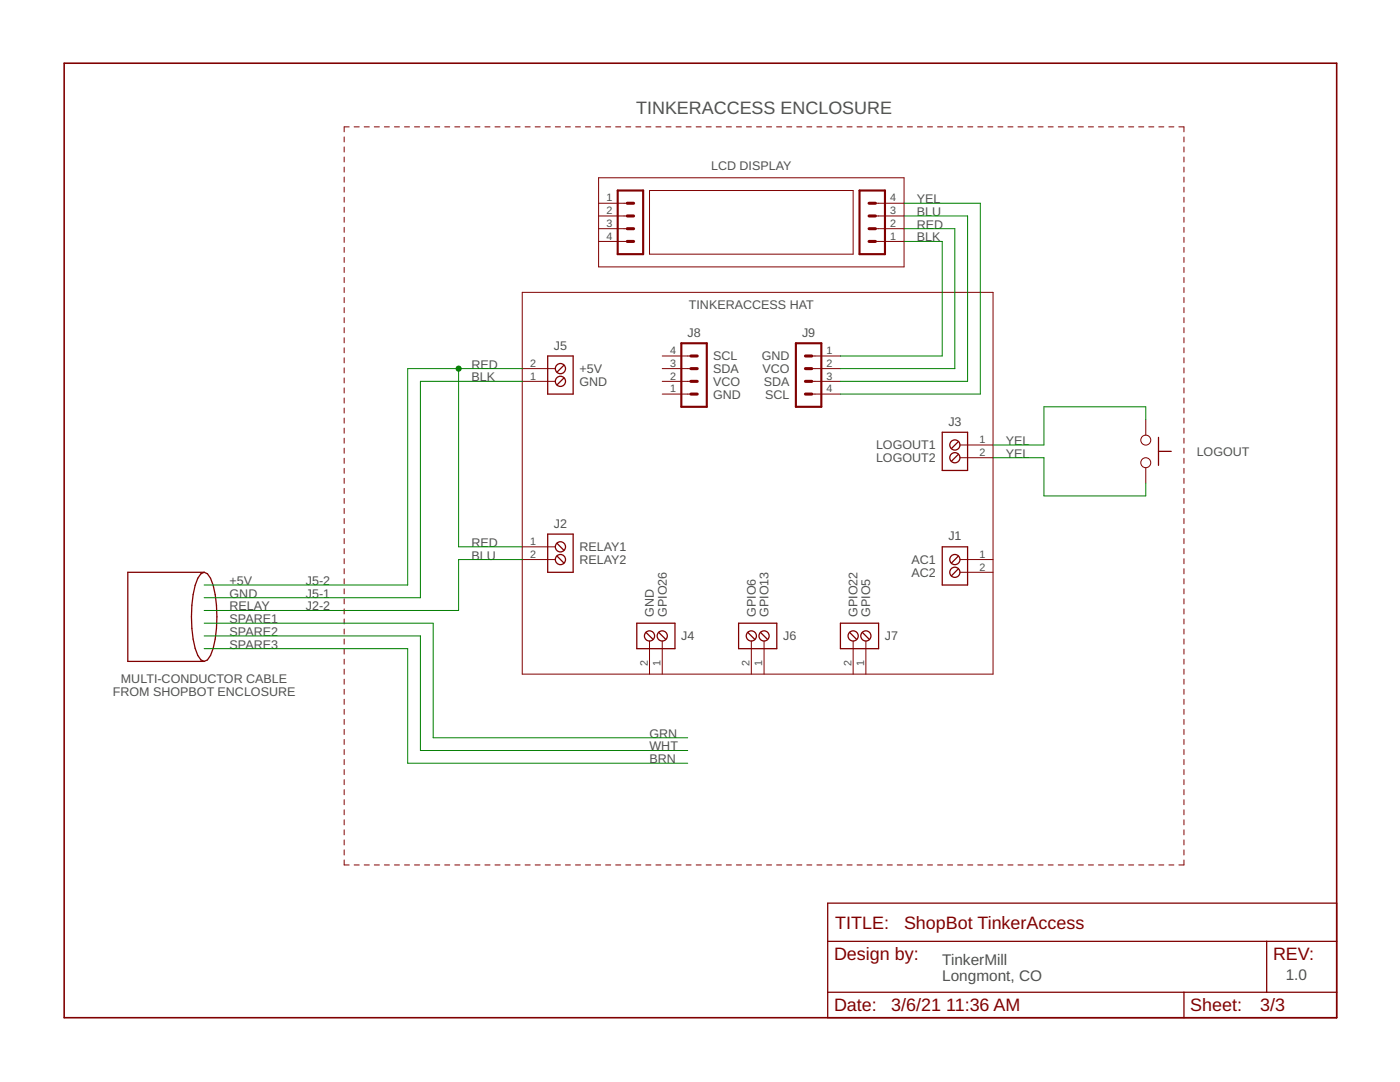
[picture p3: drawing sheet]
<svg xmlns="http://www.w3.org/2000/svg" width="279mm" height="216mm" viewBox="0 0 279 216" stroke-linecap="round" stroke-linejoin="round" font-family="sans-serif">
<g fill="none" stroke="#800000" stroke-width=".2">
<path d="M68.7 27.3v1M68.7 29.3v1M68.7 31.3v1M68.7 33.3v1M68.7 35.3v1M68.7 37.3v1M68.7 39.3v1M69.7 25.3h-1v1M70.7 25.3h1M72.7 25.3h1M74.7 25.3h1M76.7 25.3h1"/>
<path d="M78.7 25.3h1M80.7 25.3h1M82.7 25.3h1M84.7 25.3h1M86.7 25.3h1.1M88.8 25.3h.9M90.8 25.3h1M92.8 25.3h1M94.8 25.3h1M96.8 25.3h1M98.8 25.3h1M100.8 25.3h1"/>
<path d="M102.8 25.3h1M104.8 25.3h1M106.8 25.3h1M108.8 25.3h1M110.8 25.3h1M112.8 25.3h1M114.9 25.3h.9M116.8 25.3h1.1M118.9 25.3h1M119.5 35.5h60.9v17.8h-60.9zM120.9 25.3h1M122.9 25.3h1"/>
<path d="M124.9 25.3h1M126.9 25.3h1M128.9 25.3h1M129.6 38h40.7v12.7h-40.7zM130.9 25.3h1M132.9 25.3h1M134.9 25.3h1M136.9 25.3h1M138.9 25.3h1M140.9 25.3h1M142.9 25.3h1.1M144.9 25.3h1.1"/>
<path d="M147 25.3h1M149 25.3h1M151 25.3h1M153 25.3h1M155 25.3h1M157 25.3h1M159 25.3h1M161 25.3h1M163 25.3h1M165 25.3h1M167 25.3h1M169 25.3h1.1"/>
<path d="M171 25.3h1.1M173.1 25.3h1M175.1 25.3h1M177.1 25.3h1M179.1 25.3h1M181.1 25.3h1M183.1 25.3h1M185.1 25.3h1M187.1 25.3h1M189.1 25.3h1M191.1 25.3h1M193.1 25.3h1"/>
<path d="M195.1 25.3h1M197.1 25.3h1M199.2 25.3h1M201.1 25.3h1.1M203.2 25.3h1M205.2 25.3h1M207.2 25.3h1M209.2 25.3h1M211.2 25.3h1M213.2 25.3h1M215.2 25.3h1M217.2 25.3h1"/>
<path d="M219.2 25.3h1M221.2 25.3h1M223.2 25.3h1M225.2 25.3h1.1M227.2 25.3h1.1M229.3 25.3h1M231.3 25.3h1M233.3 25.3h1M235.3 25.3h1v1M236.3 27.3v1M236.3 29.3v1M236.3 31.3v1"/>
<path d="M236.3 33.3v1M236.3 35.3v1M236.3 37.3v1M236.3 39.3v1M68.7 41.3v1.1M68.7 43.3v1M68.7 45.4v1M68.7 47.3v1.1M68.7 49.4v1M68.7 51.4v1M68.7 53.4v1M68.7 55.4v1"/>
<path d="M68.7 57.4v1M68.7 59.4v1M104.2 58.3h94v76.2h-94zM119.5 43.1h5.7M119.5 40.6h5.7M119.5 45.6h5.7M119.5 48.2h5.7M174.7 43.1h5.7M174.7 40.6h5.7M174.7 45.6h5.7M174.7 48.2h5.7M236.3 41.3v1.1"/>
<path d="M236.3 43.3v1M236.3 45.4v1M236.3 47.3v1.1M236.3 49.4v1M236.3 51.4v1M236.3 53.4v1M236.3 55.4v1M236.3 57.4v1M236.3 59.4v1M68.7 61.4v1M68.7 63.4v1M68.7 65.4v1"/>
<path d="M68.7 67.4v1M68.7 69.4v1M68.7 71.4v1M68.7 73.4v1M68.7 75.4v1M68.7 77.4v1M68.7 79.4v1M104.2 76.1h6.6M104.2 73.6h6.6M132.2 76.1h5.7M132.2 73.6h5.7M132.2 78.6h5.7"/>
<path d="M132.2 71h5.7M162 76.1h5.7M162 73.6h5.7M162 78.6h5.7M162 71h5.7M236.3 61.4v1M236.3 63.4v1M236.3 65.4v1M236.3 67.4v1M236.3 69.4v1M236.3 71.4v1M236.3 73.4v1"/>
<path d="M236.3 75.4v1M236.3 77.4v1M236.3 79.4v1M68.7 81.4v1M68.7 83.4v1M68.7 85.4v1M68.7 87.4v1M68.7 89.4v1M68.7 91.4v1.1M68.7 93.5v.9M68.7 95.4v1.1M68.7 97.5v1"/>
<path d="M68.7 99.5v1M191.6 88.8h6.6M191.6 91.3h6.6M228.7 83.7v3.1M228.7 93.3v3.1M236.3 81.4v1M236.3 83.4v1M236.3 85.4v1M236.3 87.4v1M236.3 89.4v1M236.3 91.4v1.1M236.3 93.5v.9"/>
<path d="M236.3 95.4v1.1M236.3 97.5v1M236.3 99.5v1M68.7 101.5v1M68.7 103.5v1M68.7 105.5v1M68.7 107.5v1M68.7 109.5v1M68.7 111.5v1M68.7 113.5v1M68.7 115.5v1M68.7 117.5v1"/>
<path d="M68.7 119.5v1M104.2 111.7h6.6M104.2 109.1h6.6M191.6 111.7h6.6M191.6 114.2h6.6M236.3 101.5v1M236.3 103.5v1M236.3 105.5v1M236.3 107.5v1M236.3 109.5v1M236.3 111.5v1M236.3 113.5v1"/>
<path d="M236.3 115.5v1M236.3 117.5v1M236.3 119.5v1M68.7 121.5v1M68.7 123.5v1M68.7 125.5v1M68.7 127.5v1M68.7 129.5v1M68.7 131.5v1M68.7 133.5v1M68.7 135.5v1M68.7 137.5v1"/>
<path d="M68.7 139.5v1M129.6 127.9v6.6M132.2 127.9v6.6M149.9 127.9v6.6M152.5 127.9v6.6M170.3 127.9v6.6M172.8 127.9v6.6M236.3 121.5v1M236.3 123.5v1M236.3 125.5v1M236.3 127.5v1M236.3 129.5v1"/>
<path d="M236.3 131.5v1M236.3 133.5v1M236.3 135.5v1M236.3 137.5v1M236.3 139.5v1M68.7 141.5v1M68.7 143.6v.9M68.7 145.5v1.1M68.7 147.6v.9M68.7 149.6v1M68.7 151.6v1M68.7 153.6v1"/>
<path d="M68.7 155.6v1M68.7 157.6v1M68.7 159.6v1M236.3 141.5v1M236.3 143.6v.9M236.3 145.5v1.1M236.3 147.6v.9M236.3 149.6v1M236.3 151.6v1M236.3 153.6v1M236.3 155.6v1M236.3 157.6v1"/>
<path d="M236.3 159.6v1M68.7 161.6v1M68.7 163.6v1M68.7 165.6v1M68.7 167.6v1M68.7 169.6v1M68.7 171.6v1h1M70.7 172.6h1M72.7 172.6h1M74.7 172.6h1M76.7 172.6h1M78.7 172.6h1"/>
<path d="M80.7 172.6h1M82.7 172.6h1M84.7 172.6h1M86.7 172.6h1.1M88.8 172.6h.9M90.8 172.6h1M92.8 172.6h1M94.8 172.6h1M96.8 172.6h1M98.8 172.6h1M100.8 172.6h1M102.8 172.6h1"/>
<path d="M104.8 172.6h1M106.8 172.6h1M108.8 172.6h1M110.8 172.6h1M112.8 172.6h1M114.9 172.6h.9M116.8 172.6h1.1M118.9 172.6h1M120.9 172.6h1M122.9 172.6h1M124.9 172.6h1M126.9 172.6h1"/>
<path d="M128.9 172.6h1M130.9 172.6h1M132.9 172.6h1M134.9 172.6h1M136.9 172.6h1M138.9 172.6h1M140.9 172.6h1M142.9 172.6h1.1M144.9 172.6h1.1M147 172.6h1M149 172.6h1M151 172.6h1"/>
<path d="M153 172.6h1M155 172.6h1M157 172.6h1M159 172.6h1M161 172.6h1M163 172.6h1M165 172.6h1M167 172.6h1M169 172.6h1.1M171 172.6h1.1M173.1 172.6h1M175.1 172.6h1"/>
<path d="M177.1 172.6h1M179.1 172.6h1M181.1 172.6h1M183.1 172.6h1M185.1 172.6h1M187.1 172.6h1M189.1 172.6h1M191.1 172.6h1M193.1 172.6h1M195.1 172.6h1M197.1 172.6h1M199.2 172.6h1"/>
<path d="M201.1 172.6h1.1M203.2 172.6h1M205.2 172.6h1M207.2 172.6h1M209.2 172.6h1M211.2 172.6h1M213.2 172.6h1M215.2 172.6h1M217.2 172.6h1M219.2 172.6h1M221.2 172.6h1M223.2 172.6h1"/>
<path d="M225.2 172.6h1.1M227.2 172.6h1.1M229.3 172.6h1M231.3 172.6h1M233.3 172.6h1M236.3 171.6v1h-1M236.3 161.6v1M236.3 163.6v1M236.3 165.6v1M236.3 167.6v1M236.3 169.6v1"/>
<circle cx="228.7" cy="92.3" r=".99"/>
<circle cx="228.7" cy="87.8" r=".99"/>
</g>
<g fill="none" stroke="#800000" stroke-width=".25">
<path d="M109.3 71h5.1v7.6h-5.1zM112.6 72.9l-1.5 1.4M112.6 75.4l-1.5 1.4M188 86.3h5.1v7.6h-5.1zM191.3 90.6l-1.4 1.5M191.3 88.1l-1.4 1.4M231.2 87.3v5.6M231.2 90.1h2.5M40.7 114.2l.7 .3a11.2 11.2 0 0 1 1.8 6.3 23.5 23.5 0 0 1-1.2 10l-.6 .9-.7 .3M40.7 114.2l-.6 .3a11.2 11.2 0 0 0-1.8 6.3 23.5 23.5 0 0 0 1.2 10l.6 .9 .6 .3M40.7 114.2h-15.2v17.8h15.2M109.3 106.6h5.1v7.6h-5.1z"/>
<path d="M111.1 110.9l1.5 1.5M111.1 108.4l1.5 1.4M188 109.1h5.1v7.6h-5.1zM191.3 113.5l-1.4 1.4M191.3 110.9l-1.4 1.5M127.1 124.4h7.6v5h-7.6zM128.9 126.2l1.4 1.4M131.4 126.2l1.5 1.4M147.4 124.4h7.6v5h-7.6zM149.2 126.2l1.4 1.4M151.8 126.2l1.4 1.4M167.7 124.4h7.6v5h-7.6z"/>
<path d="M169.5 126.2l1.5 1.4M172.1 126.2l1.4 1.4M165.2 180.2h101.6v22.9h-101.6zM165.2 187.8h101.6M165.2 198h101.6M236.3 198v5.1M252.8 187.8v10.2"/>
<circle cx="111.8" cy="73.6" r="1.02"/>
<circle cx="111.8" cy="76.1" r="1.02"/>
<circle cx="190.6" cy="91.3" r="1.02"/>
<circle cx="190.6" cy="88.8" r="1.02"/>
<circle cx="111.8" cy="111.7" r="1.02"/>
<circle cx="111.8" cy="109.1" r="1.02"/>
<circle cx="190.6" cy="111.7" r="1.02"/>
<circle cx="190.6" cy="114.2" r="1.02"/>
<circle cx="129.6" cy="126.9" r="1.02"/>
<circle cx="132.2" cy="126.9" r="1.02"/>
<circle cx="149.9" cy="126.9" r="1.02"/>
<circle cx="152.5" cy="126.9" r="1.02"/>
<circle cx="170.3" cy="126.9" r="1.02"/>
<circle cx="172.8" cy="126.9" r="1.02"/>
</g>
<path d="M12.8 12.6h254v190.5h-254z" fill="none" stroke="#800000" stroke-width=".32"/>
<path d="M123.3 38h5.1v12.7h-5.1zM171.5 38h5.1v12.7h-5.1zM136 68.5h5.1v12.7h-5.1zM158.8 68.5h5.1v12.7h-5.1z" fill="none" stroke="#800000" stroke-width=".42"/>
<g fill="none" stroke="#800000" stroke-width=".61">
<path d="M125.2 40.6h1.2M125.2 43.1h1.2M125.2 45.6h1.2M125.2 48.2h1.2M173.4 40.6h1.3M173.4 43.1h1.3M173.4 45.6h1.3M173.4 48.2h1.3M137.9 78.6h1.2M137.9 76.1h1.2M137.9 73.6h1.2M137.9 71h1.2"/>
<path d="M160.7 78.6h1.3M160.7 76.1h1.3M160.7 73.6h1.3M160.7 71h1.3"/>
</g>
<g fill="none" stroke="#008000" stroke-width=".2">
<path d="M180.4 45.6h10.2v28h-22.9M180.4 43.1h12.7v33h-25.4M180.4 48.2h7.6v22.8h-20.3M180.4 40.6h15.2v38h-27.9M91.5 73.6v35.5h12.7M104.2 73.6h-22.8v43.1h-40.7M104.2 76.1h-20.3v43.2h-43.2M198.2 91.3h10.1v7.7h20.4v-2.6M228.7 83.7v-2.5h-20.4v7.6h-10.1M104.2 111.7h-12.7v10.1h-50.8M40.7 129.4h40.7v22.9h55.8M40.7 126.9h43.2v22.9h53.3"/>
<path d="M40.7 124.4h45.7v22.8h50.8"/>
</g>
<circle cx="91.5" cy="73.6" r=".51" fill="#008000" stroke="#008000" stroke-width=".2"/>
<text font-size="3.6" fill="#505050" x="127" y="22.8">TINKERACCESS ENCLOSURE</text>
<g font-size="3.6" fill="#800000">
<text x="166.7" y="185.3">TITLE:</text>
<text x="180.4" y="185.3">ShopBot TinkerAccess</text>
<text x="166.4" y="191.6">Design by:</text>
<text x="254.1" y="191.6">REV:</text>
<text x="166.4" y="201.8">Date:</text>
<text x="177.9" y="201.8">3/6/21</text>
<text x="188.8" y="201.8">11:36 AM</text>
<text x="237.6" y="201.8">Sheet:</text>
<text x="251.5" y="201.8">3/3</text>
</g>
<g font-size="3.1" fill="#505050">
<text x="188" y="192.6">TinkerMill</text>
<text x="188" y="195.8">Longmont, CO</text>
<text x="256.6" y="195.5">1.0</text>
</g>
<g font-size="2.5" fill="#505050">
<text x="141.9" y="33.8">LCD DISPLAY</text>
<text x="183" y="40.6">YEL</text>
<text x="183" y="45.6">RED</text>
<text x="183" y="43.1">BLU</text>
<text x="183" y="48.2">BLK</text>
<text x="137.5" y="61.8">TINKERACCESS HAT</text>
<text x="110.5" y="69.8">J5</text>
<text x="137.2" y="67.2">J8</text>
<text x="142.3" y="71.9">SCL</text>
<text x="152" y="71.9">GND</text>
<text x="160.1" y="67.2">J9</text>
<text x="94.1" y="73.6">RED</text>
<text x="94.1" y="76.1">BLK</text>
<text x="115.7" y="74.5">+5V</text>
<text x="115.7" y="77">GND</text>
<text x="142.3" y="74.5">SDA</text>
<text x="142.3" y="77">VCO</text>
<text x="152.1" y="74.5">VCO</text>
<text x="152.4" y="77">SDA</text>
<text x="142.3" y="79.5">GND</text>
<text x="152.7" y="79.5">SCL</text>
<text x="174.8" y="89.7">LOGOUT1</text>
<text x="189.3" y="85">J3</text>
<text x="200.7" y="88.8">YEL</text>
<text x="174.8" y="92.2">LOGOUT2</text>
<text x="200.7" y="91.3">YEL</text>
<text x="238.8" y="91">LOGOUT</text>
<text x="110.5" y="105.3">J2</text>
<text x="189.3" y="107.8">J1</text>
<text x="94.1" y="111.7">BLU</text>
<text x="94.1" y="109.1">RED</text>
<text x="115.7" y="110">RELAY1</text>
<text x="115.7" y="112.5">RELAY2</text>
<text x="181.9" y="112.5">AC1</text>
<text x="45.8" y="116.7">+5V</text>
<text x="45.8" y="119.3">GND</text>
<text x="61.1" y="116.7">J5-2</text>
<text x="61.1" y="119.3">J5-1</text>
<text x="181.9" y="115.1">AC2</text>
<text x="45.8" y="121.8">RELAY</text>
<text x="45.8" y="124.4">SPARE1</text>
<text x="61.1" y="121.8">J2-2</text>
<text x="130.5" y="123.1" transform="rotate(-90 130.5 123.1)">GND</text>
<text x="133.1" y="123.1" transform="rotate(-90 133.1 123.1)">GPIO26</text>
<text x="150.8" y="123.1" transform="rotate(-90 150.8 123.1)">GPIO6</text>
<text x="153.4" y="123.1" transform="rotate(-90 153.4 123.1)">GPIO13</text>
<text x="171.1" y="123.1" transform="rotate(-90 171.1 123.1)">GPIO22</text>
<text x="173.7" y="123.1" transform="rotate(-90 173.7 123.1)">GPIO5</text>
<text x="45.8" y="126.9">SPARE2</text>
<text x="45.8" y="129.4">SPARE3</text>
<text x="136" y="127.8">J4</text>
<text x="156.3" y="127.8">J6</text>
<text x="176.6" y="127.8">J7</text>
<text x="24.1" y="136.3">MULTI-CONDUCTOR CABLE</text>
<text x="22.5" y="139">FROM SHOPBOT ENCLOSURE</text>
<text x="129.6" y="147.2">GRN</text>
<text x="129.6" y="149.7">WHT</text>
<text x="129.6" y="152.3">BRN</text>
</g>
<g font-size="2.1" fill="#505050">
<text x="121" y="40.2">1</text>
<text x="177.7" y="40.2">4</text>
<text x="121" y="42.7">2</text>
<text x="121" y="45.3">3</text>
<text x="121" y="47.8">4</text>
<text x="177.7" y="45.3">2</text>
<text x="177.7" y="47.8">1</text>
<text x="177.7" y="42.7">3</text>
<text x="133.7" y="70.7">4</text>
<text x="165" y="70.7">1</text>
<text x="105.8" y="75.7">1</text>
<text x="105.8" y="73.2">2</text>
<text x="133.7" y="75.7">2</text>
<text x="133.7" y="73.2">3</text>
<text x="165" y="73.2">2</text>
<text x="165" y="75.7">3</text>
<text x="133.7" y="78.3">1</text>
<text x="165" y="78.3">4</text>
<text x="195.4" y="88.4">1</text>
<text x="195.4" y="91">2</text>
<text x="105.8" y="108.8">1</text>
<text x="105.8" y="111.3">2</text>
<text x="195.4" y="111.3">1</text>
<text x="195.4" y="113.8">2</text>
<text x="129.3" y="133" transform="rotate(-90 129.3 133)">2</text>
<text x="131.8" y="133" transform="rotate(-90 131.8 133)">1</text>
<text x="149.6" y="133" transform="rotate(-90 149.6 133)">2</text>
<text x="152.1" y="133" transform="rotate(-90 152.1 133)">1</text>
<text x="169.9" y="133" transform="rotate(-90 169.9 133)">2</text>
<text x="172.4" y="133" transform="rotate(-90 172.4 133)">1</text>
</g>
</svg>
